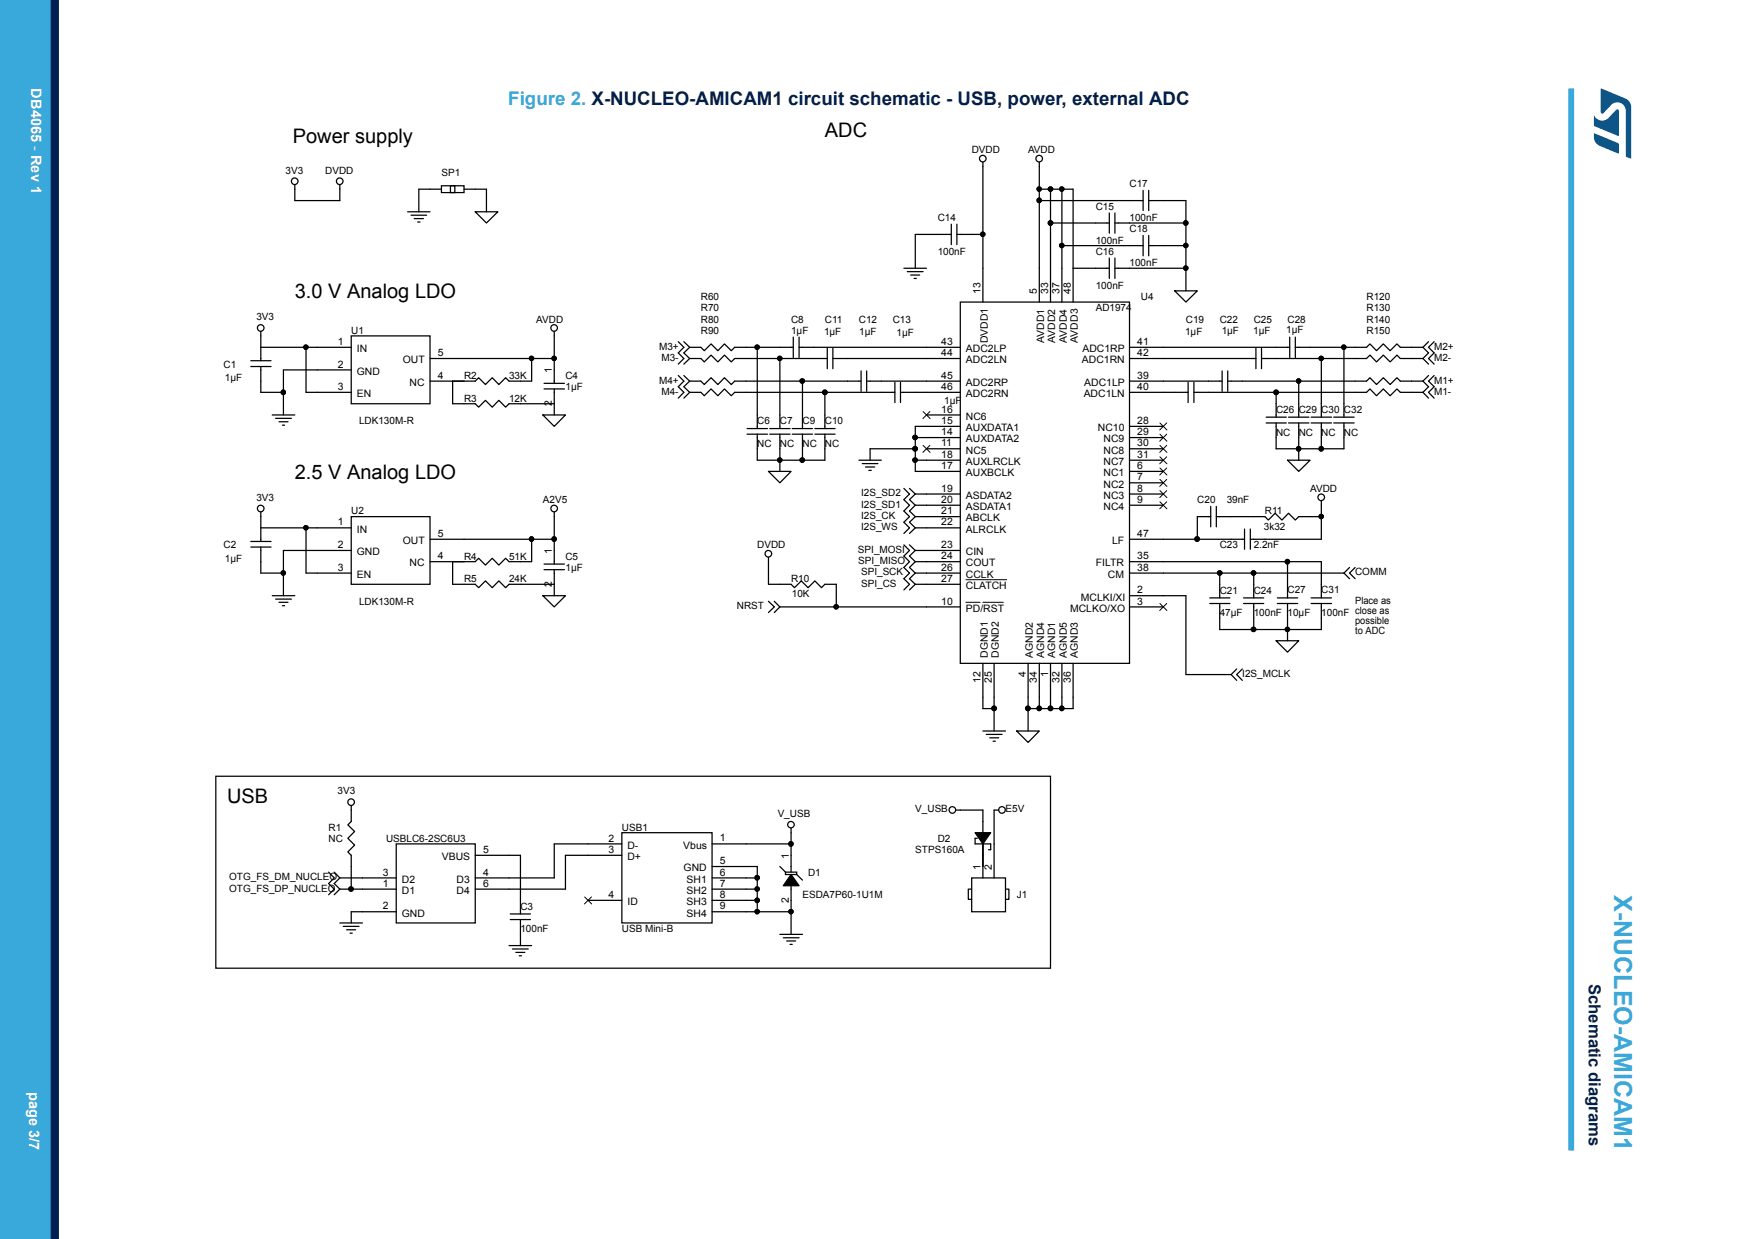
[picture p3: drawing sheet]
<svg xmlns="http://www.w3.org/2000/svg" width="297mm" height="210mm" viewBox="0 0 297 210" stroke-linecap="round" stroke-linejoin="round" font-family="sans-serif">
<g fill="none" stroke="#000" stroke-width=".21">
<path d="M57.6 31.3v2.7h-7.6v-2.7M69.1 35.9h3.8M69.7 36.5h2.7M70.3 37.1h1.5M70.8 37.6h.4M74.9 31.5h2.2v1.1h-2.2zM74.9 32.1h-3.9v3.8M76.4 31.5h2.3v1.1h-2.3zM78.7 32.1h3.8v3.8M80.6 35.9h3.8l-1.9 1.9zM161.4 39.7h-6.2v5.8M161.4 38v3.5"/>
<path d="M162.3 39.7h4.4v11.5M162.3 38v3.5M166.7 27.5v12.2M176.3 32.1h5.7v19.1M176.3 27.5v23.7M178.2 32.1v19.1M180.1 32.1v19.1M188.2 36.1v3.4M188.2 37.8h-10M189.1 37.8h12.1M189.1 36.1v3.4M193.9 39.9v3.5"/>
<path d="M193.9 32.3v3.4M193.9 34h-17.6M194.8 39.9v3.5M194.8 34h6.4v15.3M194.8 32.3v3.4M44.2 56.2v4.9M51.9 58.9v7.6h7.7M59.6 56.9h13.3v11.5h-13.3zM59.6 58.9h-15.4M94 56.2v8.8M115 57.9l1 1-1 .9 1 1-1 .9M116 57.9l1 1"/>
<path d="M117 58.9h1.9l.6 .5 1.1-1.1 1.2 1.1 1.1-1.1 1.1 1.1 .6-.5h10M117 58.9l-1 .9 1 1M128.4 58.9v13.7M134.6 57.1v3.5M135.5 57.1v3.5M140.3 59v3.5M141.3 59v3.5M153.3 45.5h3.8M153.9 46h2.7M154.5 46.6h1.5M155 47.2h.4M162.9 58.9h-27.4"/>
<path d="M162.9 51.2h28.7v61.2h-28.7zM182 45.5h6.2M188.2 43.7v3.5M189.1 43.7v3.5M191.6 58.9h27.2M193.9 41.6h-13.8M194.8 41.6h6.4M199.3 49.3h3.8l-1.9 1.9zM201.2 45.5h-12.1M213 59v3.5M214 59v3.5M218.8 57.1v3.5"/>
<path d="M219.7 58.9h12.1l.6-.6 1.1 1.1 1.1-1.1 1.2 1.1 1.1-1.1 .6 .6h3.9M219.7 57.1v3.5M228 58.9v11.8M241.4 58.9l.9 .9-.9 1M242.3 57.9l-.9 1M243.3 57.9l-1 1 1 .9-1 1 1 .9M42.5 62.1h3.5M42.5 61.1h3.5M44.2 62.1v4.4h3.9M46.2 70.3h3.8M46.8 70.9h2.6M47.3 71.5h1.6"/>
<path d="M47.9 72.1h.4M59.6 62.7h-11.5v7.6M72.9 60.8h21.1M76.8 64.6v3.8h3.8l.6 .6 1.1-1.1 1.2 1.1 1.1-1.1 1.2 1.1 .5-.6h7.7M90.2 60.8v3.8h-3.9l-.5-.6-1.2 1.2-1.1-1.2-1.2 1.2-1.1-1.2-.6 .6h-7.7M92.1 70.3h3.8l-1.9 2zM92.3 65.9h3.4M92.3 65h3.4M94 65.9v4.4M115 63.6l1 1-1 .9 1 1-1 1M116 63.6l1 1M117 66.5h1.9l.6 .6 1.1-1.2 1.2 1.2 1.1-1.2 1.1 1.2 .6-.6h27.2"/>
<path d="M117 60.8h1.9l.6 .5 1.1-1.1 1.2 1.1 1.1-1.1 1.1 1.1 .6-.5h15.7M117 60.8l-1 .9M117 64.6l-1 .9 1 1M117 66.5l-1 1M126.7 73.6h3.5M126.7 72.6h3.5M130.3 79.9h3.9l-1.9 1.9zM130.5 73.6h3.5M130.5 72.6h3.5M132.3 73.6v6.3M132.3 60.8v11.8M134.4 73.6h3.4"/>
<path d="M134.4 72.6h3.4M136.1 73.6v4.4M136.1 64.6v8M138.2 73.6h3.4M138.2 72.6h3.4M139.9 73.6v4.4h-11.5v-4.4M139.9 66.5v6.1M141.3 60.8h21.6M145.7 78h3.8M146.1 64.6h-21.5l-.6 .6-1.1-1.2-1.1 1.2-1.2-1.2-1.1 1.2-.6-.6h-1.9M146.1 62.9v3.4M146.3 78.6h2.6"/>
<path d="M146.8 79.2h1.6M147 64.6h15.9M147 62.9v3.4M147.4 79.7h.4M151.8 64.8v3.4M152.7 64.8v3.4M155.2 76.1h-7.6v1.9M157.1 70.3h5.8M157.1 76.1h5.8M162.9 66.5h-10.2M162.9 78h-7.7M162.9 72.3h-7.7v7.6h7.7"/>
<path d="M162.9 74.2h-7.7M191.6 66.5h9.9M191.6 64.6h15.7M191.6 60.8h21.4M191.6 78h5.7M191.6 76.1h5.7M191.6 74.2h5.7M191.6 72.3h5.7M191.6 79.9h5.7M201.5 64.8v3.4M202.5 66.5h29.3l.6-.6 1.1 1.2 1.1-1.2 1.2 1.2 1.1-1.2 .6 .6h3.9M202.5 64.8v3.4"/>
<path d="M207.3 62.9v3.4M208.2 62.9v3.4M214 60.8h17.8l.6-.6 1.1 1.1 1.1-1.1 1.2 1.1 1.1-1.1 .6 .6h3.9M214.8 71.7h3.4M214.8 70.7h3.4M216.5 66.5v1.9M216.5 68.4v2.3M216.5 71.7v2.5M218.4 78h3.8l-1.9 1.9zM218.6 71.7h3.4M218.6 70.7h3.4M220.3 71.7v6.3"/>
<path d="M220.3 64.6v6.1M222.4 71.7h3.5M222.4 70.7h3.5M224.1 60.8v9.9M224.1 71.7v4.4M226.2 71.7h3.5M226.2 70.7h3.5M228 71.7v4.4h-11.5v-1.9M241.4 64.6h-3.9l-.6-.6-1.1 1.2-1.2-1.2-1.1 1.2-1.1-1.2-.6 .6h-23.6M241.4 60.8l.9 .9M241.4 64.6l.9 .9-.9 1M241.4 66.5l.9 1"/>
<path d="M242.3 63.6l-.9 1M243.3 63.6l-1 1 1 .9-1 1 1 1M42.5 92.7h3.5M42.5 91.8h3.5M44.2 92.7v4.4h3.9M44.2 86.8v5M51.9 89.5v7.6h7.7M59.6 87.6h13.3v11.4h-13.3zM59.6 89.5h-15.4M59.6 93.3h-11.5v7.7M72.9 91.4h21.1M76.8 95.2v3.8h3.8l.6 .6 1.1-1.1 1.2 1.1 1.1-1.1 1.2 1.1 .5-.6h7.7"/>
<path d="M90.2 91.4v3.8h-3.9l-.5-.6-1.2 1.2-1.1-1.2-1.2 1.2-1.1-1.2-.6 .6h-7.7M92.3 96.6h3.4M92.3 95.6h3.4M94 96.6v4.4M94 86.8v8.8M130.3 94.5v4.5h3.9l.6 .6 1.1-1.1 1.2 1.1 1.1-1.1 1.1 1.1 .6-.6h1.9v3.9M153.3 92.3l1 1-1 .9 1 1-1 1 1 .9-1 1 1 .9-1 1M153.3 82.8l1 .9-1 1 1 .9-1 1 1 1-1 .9 1 1-1 .9M154.3 92.3l.9 1M154.3 82.8l.9 .9M155.2 99l-.9 1M155.2 97.1l-.9 1 .9 .9"/>
<path d="M155.2 95.2l-.9 1 .9 .9M155.2 93.3l-.9 .9 .9 1M155.2 89.5l-.9 .9M155.2 87.6l-.9 .9 .9 1M155.2 85.6l-.9 1 .9 1M155.2 83.7l-.9 1 .9 .9M162.9 87.6h-7.7M162.9 95.2h-7.7M162.9 83.7h-7.7M162.9 85.6h-7.7M162.9 89.5h-7.7M162.9 93.3h-7.7"/>
<path d="M162.9 97.1h-7.7M162.9 99h-7.7M191.6 95.2h32.5v6.1M191.6 97.1h36.4M191.6 91.4h19.5M191.6 85.6h5.7M191.6 83.7h5.7M191.6 81.8h5.7M205.4 85.8v3.5M205.4 87.6h-2.3v3.8M206.3 87.6h8.3l.5 .5 1.2-1.1 1.1 1.1 1.2-1.1 1.1 1.1 .6-.5h3.8M206.3 85.8v3.5"/>
<path d="M206.9 97.1v4.2M211.1 89.7v3.4M212.1 89.7v3.4M212.7 97.1v4.2M218.4 95.2v6.1M224.1 84.9v6.5h-12M228 97.1l.9 1M228.9 96.2l-.9 .9M229.9 96.2l-1 .9 1 1M46.2 101h3.8M46.8 101.5h2.6M47.3 102.1h1.6"/>
<path d="M47.9 102.7h.4M92.1 101h3.8l-1.9 1.9zM130.3 101.9l1 1-1 .9M131.3 101.9l1 1M132.3 102.9h30.6M132.3 102.9l-1 .9M166.7 112.4v7.7h1.9M168.6 112.4v11.5M174.4 112.4v11.5M176.3 112.4v7.7M178.2 112.4v7.7M180.1 112.4v7.7"/>
<path d="M182 112.4v7.7h-7.6M191.6 101h9.6v13.3h7.6M191.6 102.9h5.7M205.2 102.3h3.4M205.2 101.3h3.4M206.9 102.3v4.4h17.2v-4.4M208.8 114.3l1 1M209.8 113.4l-1 .9M210.7 113.4l-.9 .9 .9 1M210.9 102.3h3.4M210.9 101.3h3.4M212.7 102.3v4.4"/>
<path d="M216.5 108.6h3.8l-1.9 1.9zM216.7 102.3h3.4M216.7 101.3h3.4M218.4 102.3v6.3M222.4 102.3h3.5M222.4 101.3h3.5M36.6 131.6h141.6v32.5h-141.6zM59.6 136.6v2.6l-.6 .6 1.2 1.1-1.2 1.2 1.2 1.1-1.2 1.2 .6 .6v5.7M162.1 137.3h4.6v3.8M166.7 123.9h3.8M167.3 124.5h2.7M167.9 125.1h1.5"/>
<path d="M168.4 125.6h.4M169.4 137.3h-.8v11.5M172.4 123.9h3.9l-1.9 1.9zM55.7 147.8l1 1-1 1 1 .9-1 1M56.7 147.8l.9 1M57.6 148.8l-.9 1 .9 .9M57.6 150.7l-.9 1M57.6 156.4h3.9M58.2 157h2.7M58.8 157.6h1.5M59.4 158.2h.3M67.2 143h13.4v13.4h-13.4z"/>
<path d="M67.2 154.5h-7.6v1.9M67.2 148.8h-9.6M67.2 150.7h-9.6M80.6 145h7.7v9.9M86.5 155.9h3.5M86.5 154.9h3.5M88.3 155.9v4.4M99.7 152.6h5.8M105.5 141.1h15.3v15.3h-15.3zM105.5 143h-11.5v5.8h-13.4M105.5 145h-9.6v5.7h-15.3M120.8 146.9h7.6v7.6"/>
<path d="M128.4 152.6h-7.6M128.4 148.8h-7.6M128.4 150.7h-7.6M132.3 146.9l.9 .9M132.3 158.4h3.8M132.9 158.9h2.6M133.2 147.8h1.9v.4h-1.9zM133.4 159.5h1.6M134.2 150.1v8.3M134.2 148.2l1.3 1.9h-2.6zM134.2 154.5h-13.4M134.2 143h-13.4"/>
<path d="M134.2 140.4v7.4M135.1 148.2l1 1M164.8 148.8h5.7v5.7h-5.7zM164.8 150.7h-.6v1.7h.6M165.4 141.1h2.6l-1.3 1.9zM165.8 142.1h-.4v.9h2.6v1h-.3M166.7 143v5.8M170.5 150.7h.6v1.7h-.6M86.3 160.3h3.9M86.9 160.8h2.7M87.5 161.4h1.5M88.1 162h.3"/>
<path d="M134 160.1h.4"/>
<circle cx="50" cy="30.7" r=".56"/>
<circle cx="57.6" cy="30.7" r=".56"/>
<circle cx="166.7" cy="39.7" r=".36"/>
<circle cx="166.7" cy="26.9" r=".56"/>
<circle cx="176.3" cy="34" r=".37"/>
<circle cx="176.3" cy="32" r=".36"/>
<circle cx="176.3" cy="26.9" r=".56"/>
<circle cx="178.2" cy="37.8" r=".38"/>
<circle cx="178.2" cy="32" r=".37"/>
<circle cx="180.1" cy="32" r=".36"/>
<circle cx="201.1" cy="37.8" r=".37"/>
<circle cx="44.2" cy="55.6" r=".56"/>
<circle cx="51.9" cy="58.8" r=".36"/>
<circle cx="94" cy="55.6" r=".56"/>
<circle cx="128.4" cy="58.8" r=".36"/>
<circle cx="180.1" cy="41.6" r=".36"/>
<circle cx="201.1" cy="41.6" r=".36"/>
<circle cx="201.1" cy="45.4" r=".36"/>
<circle cx="227.9" cy="58.8" r=".36"/>
<circle cx="48" cy="66.5" r=".37"/>
<circle cx="90.2" cy="60.7" r=".36"/>
<circle cx="94" cy="60.7" r=".36"/>
<circle cx="132.3" cy="78" r=".36"/>
<circle cx="132.3" cy="60.7" r=".36"/>
<circle cx="136.1" cy="64.6" r=".37"/>
<circle cx="136.1" cy="78" r=".37"/>
<circle cx="139.9" cy="66.5" r=".38"/>
<circle cx="155.2" cy="76.1" r=".38"/>
<circle cx="155.2" cy="74.1" r=".37"/>
<circle cx="155.2" cy="78" r=".37"/>
<circle cx="216.4" cy="66.5" r=".38"/>
<circle cx="220.3" cy="76.1" r=".37"/>
<circle cx="220.3" cy="64.6" r=".36"/>
<circle cx="224.1" cy="76.1" r=".37"/>
<circle cx="224.1" cy="60.7" r=".36"/>
<circle cx="44.2" cy="86.2" r=".56"/>
<circle cx="48.1" cy="97.1" r=".36"/>
<circle cx="51.9" cy="89.4" r=".36"/>
<circle cx="90.1" cy="91.4" r=".37"/>
<circle cx="94" cy="91.4" r=".37"/>
<circle cx="94" cy="86.2" r=".56"/>
<circle cx="130.3" cy="93.9" r=".56"/>
<circle cx="203" cy="91.4" r=".38"/>
<circle cx="206.9" cy="97.1" r=".37"/>
<circle cx="212.6" cy="97.1" r=".37"/>
<circle cx="218.4" cy="95.2" r=".37"/>
<circle cx="224.1" cy="87.5" r=".36"/>
<circle cx="224.1" cy="84.3" r=".56"/>
<circle cx="141.8" cy="102.8" r=".36"/>
<circle cx="212.6" cy="106.7" r=".37"/>
<circle cx="218.4" cy="106.7" r=".36"/>
<circle cx="59.6" cy="136" r=".56"/>
<circle cx="134.2" cy="139.8" r=".55"/>
<circle cx="161.5" cy="137.3" r=".56"/>
<circle cx="168.6" cy="120.1" r=".38"/>
<circle cx="170" cy="137.3" r=".56"/>
<circle cx="174.3" cy="120.1" r=".38"/>
<circle cx="176.3" cy="120.1" r=".37"/>
<circle cx="178.2" cy="120.1" r=".38"/>
<circle cx="180.1" cy="120.1" r=".37"/>
<circle cx="59.5" cy="150.7" r=".37"/>
<circle cx="128.4" cy="152.6" r=".37"/>
<circle cx="128.4" cy="148.8" r=".37"/>
<circle cx="128.4" cy="150.7" r=".36"/>
<circle cx="128.4" cy="154.5" r=".36"/>
<circle cx="134.1" cy="143" r=".37"/>
<circle cx="134.2" cy="154.5" r=".36"/>
</g>
<g fill="none" stroke="#000" stroke-width=".17">
<path d="M156.6 75.5l1.2 1.2M156.6 69.8l1.2 1.1M157.7 75.5l-1.2 1.2M157.7 69.8l-1.2 1.1M196.7 77.4l1.2 1.2M196.7 75.5l1.2 1.2M196.7 73.6l1.2 1.2M196.7 71.7l1.2 1.2M196.7 79.3l1.2 1.2M197.9 77.4l-1.2 1.2M197.9 75.5l-1.2 1.2M197.9 73.6l-1.2 1.2"/>
<path d="M197.9 71.7l-1.2 1.2M197.9 79.3l-1.2 1.2M163.8 98.3h7M196.7 85.1l1.2 1.1M196.7 83.2l1.2 1.1M196.7 81.3l1.2 1.1M197.9 85.1l-1.2 1.1M197.9 83.2l-1.2 1.1M197.9 81.3l-1.2 1.1M163.8 102.1h2.4M166.7 102.1h3.5M196.7 102.3l1.2 1.2"/>
<path d="M197.9 102.3l-1.2 1.2M99.2 152l1.2 1.2M100.3 152l-1.2 1.2"/>
</g>
<g fill="#000">
<path d="M134.2 148.2l1.3 1.9h-2.6zM165.4 141.1h2.6l-1.3 1.9z"/>
<circle cx="166.7" cy="39.7" r=".36"/>
<circle cx="176.3" cy="34" r=".37"/>
<circle cx="176.3" cy="32" r=".36"/>
<circle cx="178.2" cy="37.8" r=".38"/>
<circle cx="178.2" cy="32" r=".37"/>
<circle cx="180.1" cy="32" r=".36"/>
<circle cx="201.1" cy="37.8" r=".37"/>
<circle cx="51.9" cy="58.8" r=".36"/>
<circle cx="128.4" cy="58.8" r=".36"/>
<circle cx="180.1" cy="41.6" r=".36"/>
<circle cx="201.1" cy="41.6" r=".36"/>
<circle cx="201.1" cy="45.4" r=".36"/>
<circle cx="227.9" cy="58.8" r=".36"/>
<circle cx="48" cy="66.5" r=".37"/>
<circle cx="90.2" cy="60.7" r=".36"/>
<circle cx="94" cy="60.7" r=".36"/>
<circle cx="132.3" cy="78" r=".36"/>
<circle cx="132.3" cy="60.7" r=".36"/>
<circle cx="136.1" cy="64.6" r=".37"/>
<circle cx="136.1" cy="78" r=".37"/>
<circle cx="139.9" cy="66.5" r=".38"/>
<circle cx="155.2" cy="76.1" r=".38"/>
<circle cx="155.2" cy="74.1" r=".37"/>
<circle cx="155.2" cy="78" r=".37"/>
<circle cx="216.4" cy="66.5" r=".38"/>
<circle cx="220.3" cy="76.1" r=".37"/>
<circle cx="220.3" cy="64.6" r=".36"/>
<circle cx="224.1" cy="76.1" r=".37"/>
<circle cx="224.1" cy="60.7" r=".36"/>
<circle cx="48.1" cy="97.1" r=".36"/>
<circle cx="51.9" cy="89.4" r=".36"/>
<circle cx="90.1" cy="91.4" r=".37"/>
<circle cx="94" cy="91.4" r=".37"/>
<circle cx="203" cy="91.4" r=".38"/>
<circle cx="206.9" cy="97.1" r=".37"/>
<circle cx="212.6" cy="97.1" r=".37"/>
<circle cx="218.4" cy="95.2" r=".37"/>
<circle cx="224.1" cy="87.5" r=".36"/>
<circle cx="141.8" cy="102.8" r=".36"/>
<circle cx="212.6" cy="106.7" r=".37"/>
<circle cx="218.4" cy="106.7" r=".36"/>
<circle cx="168.6" cy="120.1" r=".38"/>
<circle cx="174.3" cy="120.1" r=".38"/>
<circle cx="176.3" cy="120.1" r=".37"/>
<circle cx="178.2" cy="120.1" r=".38"/>
<circle cx="180.1" cy="120.1" r=".37"/>
<circle cx="59.5" cy="150.7" r=".37"/>
<circle cx="128.4" cy="152.6" r=".37"/>
<circle cx="128.4" cy="148.8" r=".37"/>
<circle cx="128.4" cy="150.7" r=".36"/>
<circle cx="128.4" cy="154.5" r=".36"/>
<circle cx="134.1" cy="143" r=".37"/>
<circle cx="134.2" cy="154.5" r=".36"/>
</g>
<path d="M266.5 15v180" fill="none" stroke="#39a9dc" stroke-width="1"/>
<g fill="#39a9dc">
<path d="M0 0h8.6v210h-8.6z" fill-rule="evenodd"/>
<path d="M0 0h7.5v210h-7.5z" fill-rule="evenodd"/>
</g>
<path d="M9.3 0v210" fill="none" stroke="#002052" stroke-width="1.4"/>
<g fill="#005288">
<path d="M271.5 15l4.2 1.7a1.59 1.59 0 0 1 1 1.5v8.6l-.1 .1-.8-.4v-7.6a1.45 1.45 0 0 0-.9-1.4 1.45 1.45 0 0 0-1.6 .2l-1.3 1.5-.2 .1-.2-.1z"/>
<path d="M270.4 22.6l4 1.7 .2 .2v1.4l-.1 .1-3.2-1.3a1.6 1.6 0 0 1-.9-1.5z"/>
<path d="M270.4 19.6a1.54 1.54 0 0 0 2.4 .4l1.3-1.4 .2-.1 .2 .1 .1 4.4-4.2-1.7z"/>
</g>
<text font-size="4.2" fill="#39a9dc" x="273.8" y="151.7" transform="rotate(90 273.8 151.7)">X-NUCLEO-AMICAM1</text>
<g font-size="3.4">
<text x="139.9" y="23.3">ADC</text>
<text x="49.7" y="24.2">Power supply</text>
<text x="50" y="50.5">3.0 V Analog LDO</text>
<text x="50" y="81.2">2.5 V Analog LDO</text>
<text x="38.5" y="136.1">USB</text>
</g>
<text font-size="3.2" fill="#39a9dc" x="86.2" y="17.8">Figure 2. X-NUCLEO-AMICAM1 circuit schematic - USB, power, external ADC</text>
<text font-size="2.8" fill="#002052" x="269.5" y="166.8" transform="rotate(90 269.5 166.8)">Schematic diagrams</text>
<g font-size="2.5" fill="#fff">
<text x="5.3" y="15" transform="rotate(90 5.3 15)">DB4065 - Rev 1</text>
<text x="5" y="185.1" transform="rotate(90 5 185.1)">page 3/7</text>
</g>
<g font-size="1.7">
<text x="48.4" y="29.4">3V3</text>
<text x="55.2" y="29.4">DVDD</text>
<text x="74.9" y="29.8">SP1</text>
<text x="164.8" y="26">DVDD</text>
<text x="174.4" y="26">AVDD</text>
<text x="185.8" y="35.6">C15</text>
<text x="191.6" y="31.7">C17</text>
<text x="159.1" y="37.5">C14</text>
<text x="185.8" y="41.3">100nF</text>
<text x="191.6" y="39.4">C18</text>
<text x="191.6" y="37.5">100nF</text>
<text x="159" y="43.2">100nF</text>
<text x="185.8" y="43.2">C16</text>
<text x="191.6" y="45.1">100nF</text>
<text x="118.9" y="50.9">R60</text>
<text x="118.9" y="52.8">R70</text>
<text x="166.3" y="49.9" transform="rotate(-90 166.3 49.9)">13</text>
<text x="175.9" y="49.9" transform="rotate(-90 175.9 49.9)">5</text>
<text x="177.8" y="49.9" transform="rotate(-90 177.8 49.9)">33</text>
<text x="179.7" y="49.9" transform="rotate(-90 179.7 49.9)">37</text>
<text x="181.6" y="49.9" transform="rotate(-90 181.6 49.9)">48</text>
<text x="185.9" y="52.8">AD1974</text>
<text x="185.9" y="48.9">100nF</text>
<text x="193.5" y="50.9">U4</text>
<text x="231.8" y="52.8">R130</text>
<text x="231.8" y="50.9">R120</text>
<text x="43.5" y="54.3">3V3</text>
<text x="57.3" y="58.5">1</text>
<text x="59.6" y="56.6">U1</text>
<text x="60.5" y="59.7">IN</text>
<text x="91" y="54.7">AVDD</text>
<text x="111.8" y="59.3">M3+</text>
<text x="118.9" y="56.6">R90</text>
<text x="118.9" y="54.7">R80</text>
<text x="134.2" y="54.7">C8</text>
<text x="134.2" y="56.6">1µF</text>
<text x="139.8" y="56.8">1µF</text>
<text x="139.9" y="54.7">C11</text>
<text x="145.7" y="54.7">C12</text>
<text x="145.7" y="56.8">1µF</text>
<text x="151.4" y="54.7">C13</text>
<text x="152.1" y="56.9">1µF</text>
<text x="159.7" y="58.5">43</text>
<text x="163.8" y="59.7">ADC2LP</text>
<text x="167.5" y="58.2" transform="rotate(-90 167.5 58.2)">DVDD1</text>
<text x="177.1" y="58.1" transform="rotate(-90 177.1 58.1)">AVDD1</text>
<text x="179" y="58.1" transform="rotate(-90 179 58.1)">AVDD2</text>
<text x="180.9" y="58.1" transform="rotate(-90 180.9 58.1)">AVDD4</text>
<text x="182.8" y="58.1" transform="rotate(-90 182.8 58.1)">AVDD3</text>
<text x="183.6" y="59.7">ADC1RP</text>
<text x="192.9" y="58.5">41</text>
<text x="201" y="56.8">1µF</text>
<text x="201.1" y="54.7">C19</text>
<text x="206.9" y="54.7">C22</text>
<text x="207.2" y="56.7">1µF</text>
<text x="212.6" y="56.7">1µF</text>
<text x="212.7" y="54.7">C25</text>
<text x="218.1" y="56.4">1µF</text>
<text x="218.4" y="54.7">C28</text>
<text x="231.8" y="54.7">R140</text>
<text x="231.8" y="56.6">R150</text>
<text x="243.3" y="59.3">M2+</text>
<text x="37.9" y="62.3">C1</text>
<text x="38.1" y="64.6">1µF</text>
<text x="57.3" y="62.3">2</text>
<text x="60.5" y="63.5">GND</text>
<text x="68.3" y="61.6">OUT</text>
<text x="69.5" y="65.4">NC</text>
<text x="74.3" y="64.2">4</text>
<text x="74.3" y="60.4">5</text>
<text x="78.7" y="64.3">R2</text>
<text x="86.3" y="64.3">33K</text>
<text x="93.6" y="63.3" transform="rotate(-90 93.6 63.3)">1</text>
<text x="95.9" y="64.3">C4</text>
<text x="111.8" y="65">M4+</text>
<text x="112.2" y="61.2">M3-</text>
<text x="159.7" y="60.4">44</text>
<text x="159.7" y="64.2">45</text>
<text x="163.8" y="65.4">ADC2RP</text>
<text x="163.8" y="61.6">ADC2LN</text>
<text x="183.5" y="61.6">ADC1RN</text>
<text x="183.9" y="65.4">ADC1LP</text>
<text x="192.9" y="60.4">42</text>
<text x="192.9" y="64.2">39</text>
<text x="243.3" y="61.2">M2-</text>
<text x="243.3" y="65">M1+</text>
<text x="57.3" y="66.1">3</text>
<text x="60.5" y="67.3">EN</text>
<text x="60.9" y="71.9">LDK130M-R</text>
<text x="78.7" y="68.1">R3</text>
<text x="86.3" y="68.1">12K</text>
<text x="93.6" y="68.8" transform="rotate(-90 93.6 68.8)">2</text>
<text x="95.9" y="66.2">1µF</text>
<text x="112.2" y="66.9">M4-</text>
<text x="128.4" y="71.9">C6</text>
<text x="132.3" y="71.9">C7</text>
<text x="136.1" y="71.9">C9</text>
<text x="139.9" y="71.9">C10</text>
<text x="159.7" y="69.9">16</text>
<text x="159.7" y="66.1">46</text>
<text x="159.7" y="71.9">15</text>
<text x="160.1" y="68.5">1µF</text>
<text x="163.8" y="67.3">ADC2RN</text>
<text x="163.8" y="71.1">NC6</text>
<text x="183.8" y="67.3">ADC1LN</text>
<text x="192.9" y="71.9">28</text>
<text x="192.9" y="66.1">40</text>
<text x="216.4" y="70">C26 C29 C30 C32</text>
<text x="243.3" y="66.9">M1-</text>
<text x="128.4" y="75.7">NC</text>
<text x="132.3" y="75.7">NC</text>
<text x="136.1" y="75.7">NC</text>
<text x="139.9" y="75.7">NC</text>
<text x="159.7" y="77.6">18</text>
<text x="159.7" y="75.7">11</text>
<text x="159.7" y="73.8">14</text>
<text x="163.8" y="75">AUXDATA2</text>
<text x="163.8" y="73.1">AUXDATA1</text>
<text x="163.8" y="76.9">NC5</text>
<text x="186.2" y="73.1">NC10</text>
<text x="187.2" y="76.9">NC8</text>
<text x="187.2" y="75">NC9</text>
<text x="192.9" y="73.8">29</text>
<text x="192.9" y="77.6">31</text>
<text x="192.9" y="75.7">30</text>
<text x="216.4" y="73.8">NC</text>
<text x="220.3" y="73.8">NC</text>
<text x="224.1" y="73.8">NC</text>
<text x="228" y="73.8">NC</text>
<text x="159.7" y="83.3">19</text>
<text x="159.7" y="79.5">17</text>
<text x="163.8" y="80.7">AUXBCLK</text>
<text x="163.8" y="78.8">AUXLRCLK</text>
<text x="187.2" y="78.8">NC7</text>
<text x="187.2" y="82.6">NC2</text>
<text x="187.2" y="80.7">NC1</text>
<text x="192.9" y="83.3">8</text>
<text x="192.9" y="79.5">6</text>
<text x="192.9" y="81.4">7</text>
<text x="222.2" y="83.4">AVDD</text>
<text x="43.5" y="84.9">3V3</text>
<text x="57.3" y="89.1">1</text>
<text x="59.6" y="87.2">U2</text>
<text x="92.1" y="85.3">A2V5</text>
<text x="146.1" y="88">I2S_CK</text>
<text x="146.1" y="86.1">I2S_SD1</text>
<text x="146.1" y="89.9">I2S_WS</text>
<text x="146.1" y="84.1">I2S_SD2</text>
<text x="159.7" y="87.2">21</text>
<text x="159.7" y="89.1">22</text>
<text x="159.7" y="85.2">20</text>
<text x="163.8" y="88.4">ABCLK</text>
<text x="163.8" y="84.5">ASDATA2</text>
<text x="163.8" y="86.4">ASDATA1</text>
<text x="187.2" y="86.4">NC4</text>
<text x="187.2" y="84.5">NC3</text>
<text x="192.9" y="85.2">9</text>
<text x="203.1" y="85.3">C20</text>
<text x="208.1" y="85.3">39nF</text>
<text x="214.4" y="89.8">3k32</text>
<text x="214.6" y="87.2">R11</text>
<text x="37.9" y="93">C2</text>
<text x="38.1" y="95.2">1µF</text>
<text x="57.3" y="92.9">2</text>
<text x="60.5" y="90.3">IN</text>
<text x="60.5" y="94.1">GND</text>
<text x="68.3" y="92.2">OUT</text>
<text x="74.3" y="94.8">4</text>
<text x="74.3" y="91">5</text>
<text x="78.7" y="94.9">R4</text>
<text x="86.3" y="94.9">51K</text>
<text x="93.6" y="93.9" transform="rotate(-90 93.6 93.9)">1</text>
<text x="95.9" y="94.9">C5</text>
<text x="128.4" y="93">DVDD</text>
<text x="145.5" y="93.8">SPI_MOSI</text>
<text x="145.6" y="95.6">SPI_MISO</text>
<text x="159.7" y="92.9">23</text>
<text x="159.7" y="94.8">24</text>
<text x="163.8" y="90.3">ALRCLK</text>
<text x="163.8" y="94.1">CIN</text>
<text x="188.6" y="92.2">LF</text>
<text x="192.9" y="94.8">35</text>
<text x="192.9" y="91">47</text>
<text x="206.9" y="93">C23</text>
<text x="212.7" y="93">2.2nF</text>
<text x="57.3" y="96.7">3</text>
<text x="60.5" y="97.9">EN</text>
<text x="69.5" y="96">NC</text>
<text x="78.7" y="98.7">R5</text>
<text x="86.3" y="98.7">24K</text>
<text x="93.6" y="99.4" transform="rotate(-90 93.6 99.4)">2</text>
<text x="95.9" y="96.8">1µF</text>
<text x="134.2" y="98.7">R10</text>
<text x="134.3" y="101.2">10K</text>
<text x="146.1" y="97.5">SPI_SCK</text>
<text x="146.1" y="99.4">SPI_CS</text>
<text x="159.7" y="98.6">27</text>
<text x="159.7" y="96.7">26</text>
<text x="163.8" y="99.8">CLATCH</text>
<text x="163.8" y="97.9">CCLK</text>
<text x="163.8" y="96">COUT</text>
<text x="183.3" y="101.8">MCLKI/XI</text>
<text x="185.9" y="96">FILTR</text>
<text x="187.9" y="97.9">CM</text>
<text x="192.9" y="100.6">2</text>
<text x="192.9" y="96.7">38</text>
<text x="206.9" y="100.6">C21</text>
<text x="212.7" y="100.6">C24</text>
<text x="218.4" y="100.6">C27</text>
<text x="224.1" y="100.6">C31</text>
<text x="229.9" y="97.5">COMM</text>
<text x="60.9" y="102.5">LDK130M-R</text>
<text x="125" y="103.3">NRST</text>
<text x="159.7" y="102.5">10</text>
<text x="163.8" y="103.7">PD/RST</text>
<text x="181.5" y="103.7">MCLKO/XO</text>
<text x="192.9" y="102.5">3</text>
<text x="206.9" y="104.4">47µF</text>
<text x="212.7" y="104.4">100nF 10µF</text>
<text x="224.1" y="104.4">100nF</text>
<text x="229.9" y="107.4">to ADC</text>
<text x="229.9" y="105.7">possible</text>
<text x="229.9" y="102.3">Place as</text>
<text x="229.9" y="104">close as</text>
<text x="167.5" y="111.5" transform="rotate(-90 167.5 111.5)">DGND1</text>
<text x="169.4" y="111.5" transform="rotate(-90 169.4 111.5)">DGND2</text>
<text x="175.2" y="111.5" transform="rotate(-90 175.2 111.5)">AGND2</text>
<text x="177.1" y="111.5" transform="rotate(-90 177.1 111.5)">AGND4</text>
<text x="179" y="111.5" transform="rotate(-90 179 111.5)">AGND1</text>
<text x="180.9" y="111.5" transform="rotate(-90 180.9 111.5)">AGND5</text>
<text x="182.8" y="111.5" transform="rotate(-90 182.8 111.5)">AGND3</text>
<text x="166.3" y="115.7" transform="rotate(-90 166.3 115.7)">12</text>
<text x="168.2" y="115.7" transform="rotate(-90 168.2 115.7)">25</text>
<text x="174" y="114.7" transform="rotate(-90 174 114.7)">4</text>
<text x="175.9" y="115.7" transform="rotate(-90 175.9 115.7)">34</text>
<text x="177.8" y="114.7" transform="rotate(-90 177.8 114.7)">1</text>
<text x="179.7" y="115.7" transform="rotate(-90 179.7 115.7)">32</text>
<text x="181.6" y="115.7" transform="rotate(-90 181.6 115.7)">36</text>
<text x="210.7" y="114.8">I2S_MCLK</text>
<text x="57.3" y="134.7">3V3</text>
<text x="155.2" y="137.7">V_USB</text>
<text x="170.5" y="137.7">E5V</text>
<text x="55.7" y="140.8">R1</text>
<text x="55.7" y="142.7">NC</text>
<text x="65.5" y="142.7">USBLC6-2SC6U3</text>
<text x="103.2" y="142.6">2</text>
<text x="105.5" y="140.8">USB1</text>
<text x="106.4" y="143.8">D-</text>
<text x="115.9" y="143.8">Vbus</text>
<text x="122.1" y="142.6">1</text>
<text x="131.9" y="138.5">V_USB</text>
<text x="159" y="142.7">D2</text>
<text x="38.9" y="149.2">OTG_FS_DM_NUCLEO</text>
<text x="64.9" y="148.4">3</text>
<text x="68.2" y="149.6">D2</text>
<text x="74.9" y="145.8">VBUS</text>
<text x="77.5" y="149.6">D3</text>
<text x="81.9" y="148.4">4</text>
<text x="81.9" y="144.6">5</text>
<text x="103.2" y="144.6">3</text>
<text x="106.4" y="145.8">D+</text>
<text x="116" y="147.7">GND</text>
<text x="116.5" y="149.6">SH1</text>
<text x="122.1" y="148.4">6</text>
<text x="122.1" y="146.5">5</text>
<text x="133.8" y="145.5" transform="rotate(-90 133.8 145.5)">1</text>
<text x="137.1" y="148.4">D1</text>
<text x="155.2" y="144.6">STPS160A</text>
<text x="166.3" y="147.5" transform="rotate(-90 166.3 147.5)">1</text>
<text x="168.2" y="147.5" transform="rotate(-90 168.2 147.5)">2</text>
<text x="38.9" y="151.1">OTG_FS_DP_NUCLEO</text>
<text x="64.9" y="154.1">2</text>
<text x="64.9" y="150.3">1</text>
<text x="68.2" y="155.3">GND</text>
<text x="68.2" y="151.5">D1</text>
<text x="77.5" y="151.5">D4</text>
<text x="81.9" y="150.3">6</text>
<text x="88.3" y="154.2">C3</text>
<text x="103.2" y="152.2">4</text>
<text x="106.4" y="153.4">ID</text>
<text x="116.5" y="155.3">SH4</text>
<text x="116.5" y="153.4">SH3</text>
<text x="116.5" y="151.5">SH2</text>
<text x="122.1" y="154.1">9</text>
<text x="122.1" y="152.2">8</text>
<text x="122.1" y="150.3">7</text>
<text x="133.8" y="153" transform="rotate(-90 133.8 153)">2</text>
<text x="136.1" y="152.3">ESDA7P60-1U1M</text>
<text x="172.5" y="152.3">J1</text>
<text x="88.3" y="158">100nF</text>
<text x="105.5" y="158">USB Mini-B</text>
</g>
</svg>
